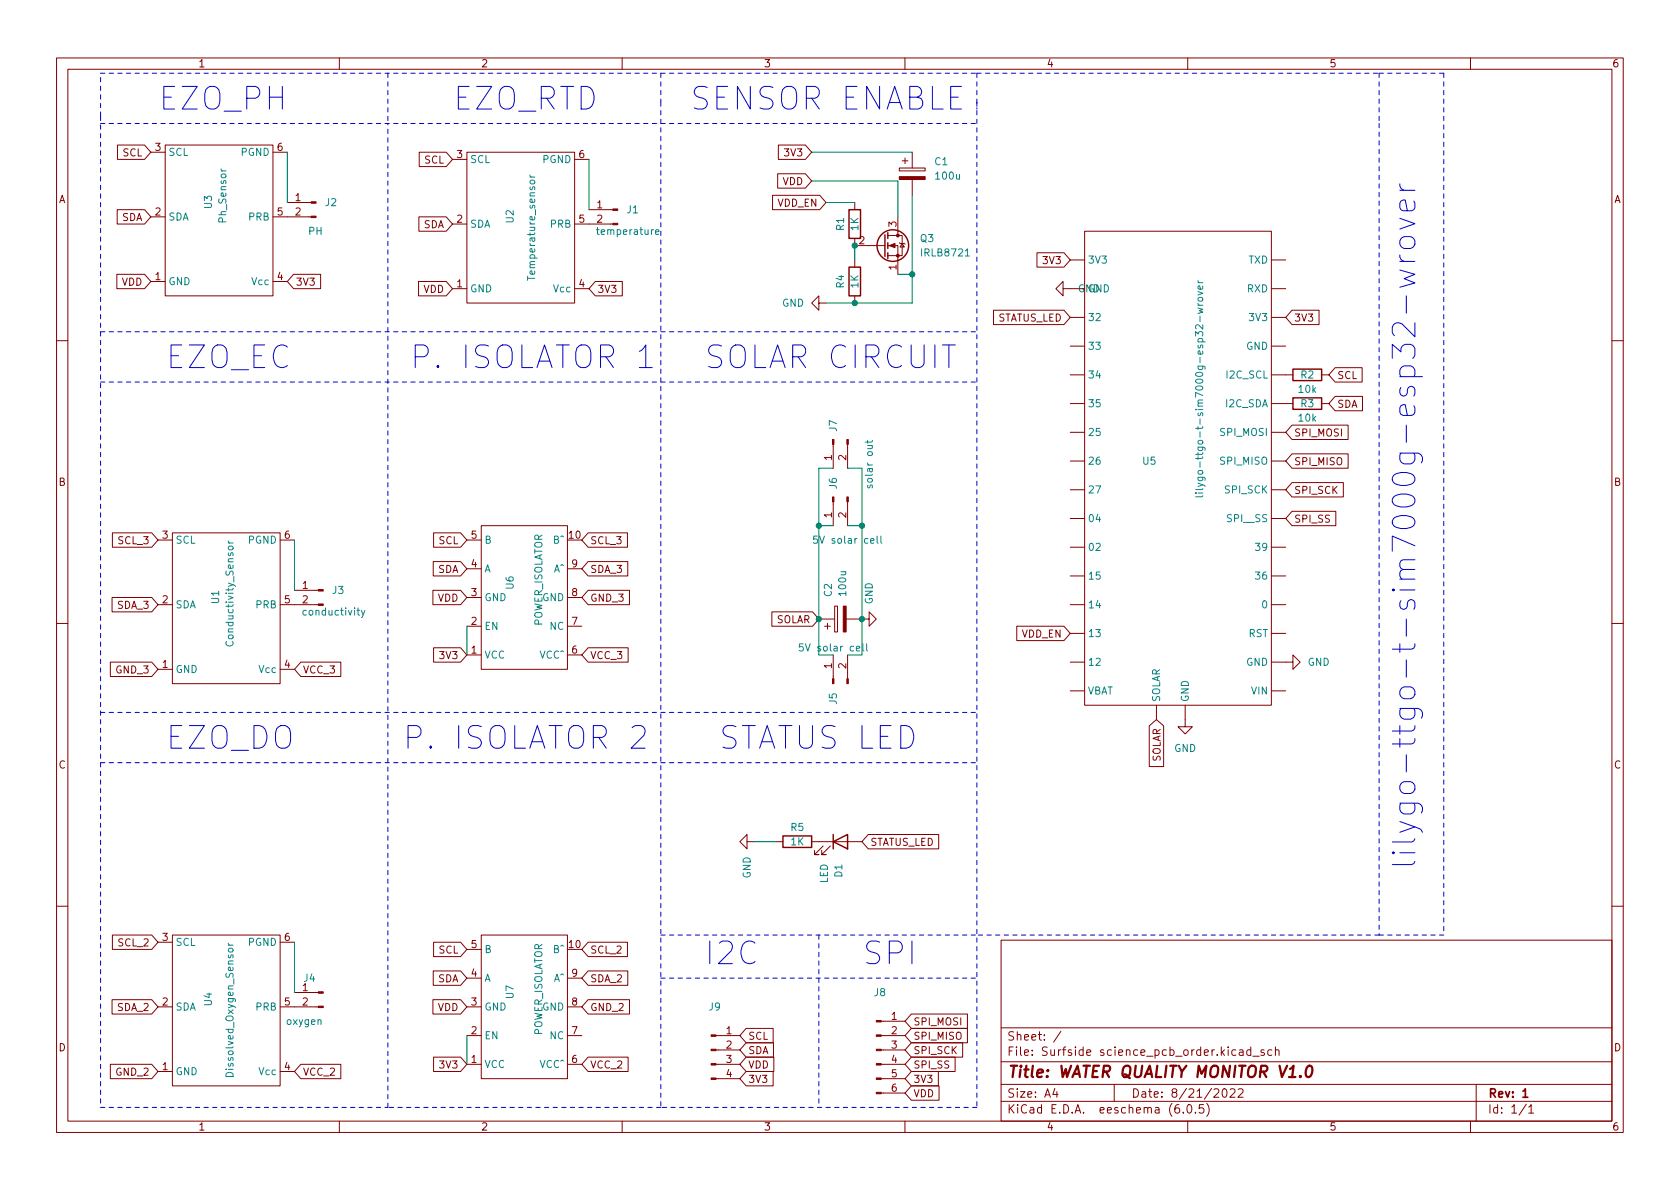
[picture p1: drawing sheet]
<svg xmlns="http://www.w3.org/2000/svg" width="297mm" height="210mm" viewBox="0 0 297 210" stroke-linecap="round" stroke-linejoin="round" font-family="sans-serif">
<g fill="none" stroke="#840000" stroke-width=".18">
<path d="M10 10.2h277v190.1h-277zM12 12.2h273v186.1h-273zM60 10.2v2M110 10.2v2M160 10.2v2M210 10.2v2M260 10.2v2M20.7 37.1h4.9l1.1 1.2-1.1 1.3h-4.9zM20.8 25.6h4.8l1.1 1.3-1.1 1.3h-4.8zM26.7 38.3h2.5M26.7 26.9h2.5M29.2 25.6h19.1v26.7h-19.1z"/>
<path d="M48.3 38.3h6.7M48.3 26.9h2.5M50.8 35.8h4.2M74.1 38.3h4.8l1.1 1.3-1.1 1.3h-4.8zM74.1 26.9h4.8l1.1 1.3-1.1 1.3h-4.8zM80 39.6h2.5M80 28.2h2.5M82.5 26.9h19.1v26.7h-19.1zM101.6 39.6h6.8M101.6 28.2h2.5M104.1 37.1h4.3M136.6 34.5h8.3l1.1 1.3-1.1 1.3h-8.3z"/>
<path d="M137.5 30.7h4.9l1.1 1.3-1.1 1.3h-4.9zM137.6 25.6h4.8l1.1 1.3-1.1 1.3h-4.8zM151.1 35.8v1.3M158.7 38.3v3.4M159 29.7h4.6v.5h-4.6zM159.5 28.4h1M160 27.9v1.1M161.3 26.9v2.8M161.3 31.7v2.8M20.7 48.5h4.9l1.1 1.3-1.1 1.2h-4.9zM26.7 49.8h2.5M48.3 49.8h2.5"/>
<path d="M51.9 48.5h4.8v2.5h-4.8l-1.1-1.2zM74 49.8h4.9l1.1 1.2-1.1 1.3h-4.9zM80 51h2.5M101.6 51h2.5M105.3 49.8h4.7v2.5h-4.7l-1.2-1.3zM144.8 53.6v-1.3l-1.3 1.3 1.3 1.3v-1.3h1.2M151.1 42.2v1.2h5.4M151.1 46v1.2M151.1 52.3v1.3M157 43.4h1.7v5.1M157 41.7h2.5v3.5h-2.5M159 42.9l.1 .1h.8l.1 .2"/>
<path d="M159.5 43l.4 .7h-.8zM175.7 54.9h12.4l1.1 1.2-1.1 1.3h-12.4zM183.3 44.7h4.8l1.1 1.3-1.1 1.2h-4.8zM188 51v-1.2l-1.3 1.2 1.3 1.3v-1.3h3.8M189.2 46h2.6M189.2 56.1h2.6M191.8 40.9h33v83.8h-33zM224.8 51h2.5M224.8 46h2.5M224.8 56.1h2.5M228.4 54.9h4.8v2.5h-4.8l-1.1-1.3zM8.9 79h.1"/>
<path d="M10 60.2h2M49.5 77.7h.1M147.3 78.6v4.2M149.9 78.6v4.2M189.2 71.4h2.6M189.2 66.3h2.6M189.2 76.4h2.6M189.2 61.2h2.6M224.8 71.4h3.8M224.8 66.3h3.8M224.8 76.4h2.5M224.8 61.2h2.5"/>
<path d="M228.4 75.2h10v2.5h-10l-1.1-1.3zM233.7 71.4h1.2M233.7 66.3h1.2M236.1 65h4.7v2.6h-4.7l-1.2-1.3zM236.1 70.1h4.8v2.5h-4.8l-1.2-1.2zM285 60.2h2M19.9 94.2h6.9l1.1 1.3-1.1 1.3h-6.9zM27.9 95.5h2.6M30.5 94.2h19v26.7h-19zM49.5 95.5h2.6M76.6 99.3h4.8l1.1 1.3-1.1 1.2h-4.8zM76.7 94.2h4.7l1.1 1.3-1.1 1.3h-4.7z"/>
<path d="M82.5 95.5h2.6M85.1 93h15.2v25.4h-15.2zM104 99.3h7v2.5h-7l-1.1-1.2zM104 94.2h6.9v2.6h-6.9l-1.1-1.3zM147.3 88.7v4.3M149.9 88.7v4.3M189.2 96.8h2.6M189.2 91.7h2.6M189.2 86.6h2.6M189.2 81.5h2.6M224.8 96.8h2.5M224.8 91.7h2.5"/>
<path d="M224.8 86.6h2.5M224.8 81.5h2.5M228.4 80.3h10v2.5h-10l-1.1-1.3zM228.4 90.4h7.8v2.6h-7.8l-1.1-1.3zM228.4 85.3h9.1v2.6h-9.1l-1.1-1.3zM10 110.2h2M19.5 117.1h7.3l1.1 1.3-1.1 1.2h-7.3zM19.8 105.7h7l1.1 1.2-1.1 1.3h-7zM27.9 118.4h2.6M27.9 106.9h2.6M49.5 118.4h2.6M49.5 106.9h6.8"/>
<path d="M52.1 104.4h4.2M53.2 117.1h7.1v2.5h-7.1l-1.1-1.2zM76.5 104.4h4.9l1.1 1.3-1.1 1.2h-4.9zM76.7 114.5h4.7l1.1 1.3-1.1 1.3h-4.7zM82.5 110.7h2.6M82.5 115.8h2.6M82.5 105.7h2.6M82.5 100.6h2.6M100.3 110.7h2.6M100.3 115.8h2.6M100.3 105.7h2.6M100.3 100.6h2.6"/>
<path d="M104 114.5h7.1v2.6h-7.1l-1.1-1.3zM104 104.4h7.3v2.5h-7.3l-1.1-1.2zM136.5 108.2h7.2l1.1 1.3-1.1 1.2h-7.2zM144.8 109.5h2.8M145.8 110.7h1M146.3 110.2v1M147.3 115.8v4.2M147.6 107.2h.5v4.6h-.5zM149.6 109.5h4.1v-1.3l1.2 1.3-1.2 1.2v-1.2M149.9 115.8v4.2M179.8 110.7h8.3l1.1 1.3-1.1 1.3h-8.3zM189.2 106.9h2.6"/>
<path d="M189.2 117.1h2.6M189.2 112h2.6M189.2 101.8h2.6M224.8 117.1h3.8v-1.3l1.3 1.3-1.3 1.3v-1.3M224.8 106.9h2.5M224.8 112h2.5M224.8 101.8h2.5M285 110.2h2M189.2 122.2h2.6M203.2 128.4l1.3-1.2 1.2 1.2v7.2h-2.5zM204.5 124.7v2.5M209.5 124.7v3.8h1.3l-1.3 1.3-1.2-1.3h1.2"/>
<path d="M224.8 122.2h2.5M27.9 141.2h.1M49.5 150.1h.1M132.1 148.8v-1.2l-1.3 1.2 1.3 1.3v-1.3h1.2M137.2 148.8h1.2M143.5 148.8h8.9M145.5 149.6l-1.5 1.5h.8h-.8v-.7M146.8 149.6l-1.5 1.5h.7h-.7v-.7M153.5 147.6h12.5v2.5h-12.5l-1.1-1.3zM10 160.2h2M19.8 176.8h7l1.1 1.2-1.1 1.3h-7zM19.9 165.3h6.9l1.1 1.3-1.1 1.3h-6.9z"/>
<path d="M27.9 178h2.6M27.9 166.6h2.6M30.5 165.3h19v26.7h-19zM49.5 178h6.8M49.5 166.6h2.6M52.1 175.5h4.2M76.5 176.8h4.9l1.1 1.2-1.1 1.3h-4.9zM76.6 171.7h4.8l1.1 1.3-1.1 1.2h-4.8zM76.7 166.6h4.7l1.1 1.3-1.1 1.3h-4.7zM82.5 178h2.6M82.5 173h2.6M82.5 167.9h2.6"/>
<path d="M85.1 165.3h15.2v25.4h-15.2zM100.3 178h2.6M100.3 173h2.6M104 166.6h6.9v2.6h-6.9l-1.1-1.3zM104 171.7h7v2.5h-7l-1.1-1.2zM104 176.8h7.3v2.5h-7.3l-1.1-1.3zM161.1 179.3h9.9v2.6h-9.9l-1.1-1.3zM177 166.3h108v32h-108zM285 160.2h2M19.5 188.2h7.3l1.1 1.3-1.1 1.2h-7.3zM27.9 189.5h2.6M49.5 189.5h2.6"/>
<path d="M53.2 188.2h7.1v2.5h-7.1l-1.1-1.2zM60 198.3v2M76.7 186.9h4.7l1.1 1.3-1.1 1.3h-4.7zM82.5 188.2h2.6M82.5 183.1h2.6M100.3 188.2h2.6M100.3 183.1h2.6M104 186.9h7.1v2.6h-7.1l-1.1-1.3zM110 198.3v2M126.6 190.7h4.2M126.6 188.2h4.2M126.6 185.7h4.2"/>
<path d="M126.6 183.1h4.2M131.9 189.5h4.8v2.5h-4.8l-1.1-1.3zM131.9 184.4h4.9v2.5h-4.9l-1.1-1.2zM131.9 181.9h4.8v2.5h-4.8l-1.1-1.3zM131.9 186.9h4.9v2.6h-4.9l-1.1-1.3zM155.8 190.7h4.2M155.8 188.2h4.2M155.8 185.7h4.2M155.8 183.1h4.2M155.8 193.3h4.2M155.8 180.6h4.2M160 198.3v2"/>
<path d="M161.1 181.9h9.9v2.5h-9.9l-1.1-1.3zM161.1 186.9h7.8v2.6h-7.8l-1.1-1.3zM161.1 184.4h9.1v2.5h-9.1l-1.1-1.2zM161.1 189.5h4.8v2.5h-4.8l-1.1-1.3zM161.1 192h4.9v2.6h-4.9l-1.1-1.3zM177 194.8h108M177 191.8h108M177 187.8h108M177 181.8h108M186.5 192.5l-.4 1h1M186.9 193v1M187.6 182.4l-1.3 1.9"/>
<path d="M197 191.8v3M208.4 195.3a.59 .59 0 0 0-.7 .7v.5l.2 .3h.4l.2-.1 .1-.5-.2-.2-.4-.1-.3 .3M209.2 196.7v.1M210 198.3v2M210.1 195.4l.1-.1a.81 .81 0 0 1 .6 .7 .81 .81 0 0 1-.3 .8h-.1a.81 .81 0 0 1-.6-.6 .81 .81 0 0 1 .3-.8zM211.4 196.7v.1M212.8 195.3h-.7l-.1 .7 .2-.1 .5 .1 .2 .2-.1 .5-.2 .1-.6-.1M213.4 195.1a1.72 1.72 0 0 1 0 2.3M214.6 192.7l.6-.2 .2 .2 .1 .3-.9 1h.9M216.3 192.6l.1-.1a.81 .81 0 0 1 .6 .7 .81 .81 0 0 1-.3 .8h-.1a.81 .81 0 0 1-.6-.6 .81 .81 0 0 1 .3-.8zM217.5 192.7l.6-.2 .2 .2 .1 .3-1 1h1M218.9 192.7l.6-.2 .2 .2 .1 .3-.9 1h.9"/>
<path d="M219.1 185.7h.6l.1 .9M219.8 186l-.5 .1a.29 .29 0 0 0-.2 .2 .29 .29 0 0 0 .2 .3h.5M221.1 185.7l-.4-.1-.3 .3v.4l.2 .3h.5M221.1 185.1v1.5M221.5 186.8h1.1M223.5 185.7l-.4-.1-.2 .2 .1 .3 .5 .1v.4h-.6M224.9 185.7l-.5-.1-.3 .3v.4l.2 .3h.6M225.5 185.8l.2-.2 .4 .1v.9M225.5 185.1v1.5M260 198.3v2M261 191.8v6.5M269.9 195.3l-1.3 1.9"/>
<path d="M270.3 195.8l.4-.5v1.5M270.3 196.8h.9"/>
</g>
<path d="M269.3 193l.4-.5v1.5M269.3 194h.8" fill="none" stroke="#840000" stroke-width=".3"/>
<path d="M231.2 188.7a.46 .46 0 0 1 .4-.2 .46 .46 0 0 1 .4 .3 1.15 1.15 0 0 1-.8 1.7l-.2-.1a1.54 1.54 0 0 1 .2-1.7z" fill="none" stroke="#840000" stroke-width=".4"/>
<g fill="none" stroke="#008484" stroke-width=".18">
<path d="M39.1 29.9l.2 .3M93.7 31l.2 .3M93.7 31.3h.9M93.8 32l.5-.1 .2 .1 .1 .3-.3 .2h-.4l-.2-.2zM115.9 41l.6-.1v-.2l-.4-.1-.2 .2 .1 .6h.5M170.7 45.3h.7M195.3 50.4a.64 .64 0 0 1 .7 .6 .64 .64 0 0 1-.7 .6zM211.8 54.5l.9 .2-.6 .2 .6 .3-.9 .2M211.8 53.6l.3 .4M211.8 51.6l.9 .3-.9 .3M211.8 49.6l.3 .4M211.8 54h.9"/>
<path d="M211.8 50h.9M211.9 52.7h.6l.2 .1-.1 .3-.2 .2-.5-.1-.1-.2zM212.6 50.6l.1 .4-.2 .1h-.6v-.5l.2-.1 .1 .6M153.4 77.9v.5M154.2 77.9l-.1 .3h-1.1M40.4 95.7l.2 .3M40.4 96h.8M40.4 96.7l.6-.1 .2 .1v.3l-.2 .2h-.4l-.2-.2zM144.5 94.8h-.6l-.1 .6 .2-.1h.4l.2 .2-.1 .5-.2 .1-.5-.1M155.1 94.8v1.1l.2 .2M155.7 94.8v1.1l.2 .2M211.4 87.2h.1"/>
<path d="M211.8 85.4l1.2 .5 .1 .1M211.8 84.4h1l.3 .2-.1 .3M211.8 87.2h.9M211.9 84.4l-.1 .4 .3 .2 .5-.1v-.5M212.7 87.7l-.2 .1h-1.1M212.7 86.4l-.2 .2h-1.1M212.7 85.7l-.9 .3M63.9 107.9l.3 .9M64.5 107.9l-.4 1.2-.2 .1M142 113.9h-.6l-.1 .6 .2-.2 .4 .1 .1 .2v.4l-.2 .1-.5-.1M152.6 113.9v1l.1 .2M153.2 113.9v1l.2 .2"/>
<path d="M40.4 166.8l.2 .3M40.4 167.1h.8M40.4 167.8l.6-.1 .2 .1v.3l-.2 .3h-.4l-.2-.3z"/>
</g>
<g fill="#840000" stroke="#840000" stroke-width=".18">
<path d="M149.7 77.7h.3v.9h-.3z"/>
<path d="M147.2 77.7h.2v.9h-.2z"/>
<path d="M157.2 43.4l1-.4v.8z"/>
<path d="M149.7 120h.3v.9h-.3z"/>
<path d="M147.2 120h.2v.9h-.2z"/>
<path d="M159 31.2h4.6v.5h-4.6z"/>
<path d="M108.4 39.5h.8v.2h-.8z"/>
<path d="M108.4 37h.8v.2h-.8z"/>
<path d="M125.7 190.6h.9v.3h-.9z"/>
<path d="M125.7 188.1h.9v.2h-.9z"/>
<path d="M125.7 185.5h.9v.3h-.9z"/>
<path d="M125.7 183h.9v.3h-.9z"/>
<path d="M56.3 106.8h.8v.3h-.8z"/>
<path d="M56.3 104.3h.8v.2h-.8z"/>
<path d="M149.7 87.9h.3v.8h-.3z"/>
<path d="M147.2 87.9h.2v.8h-.2z"/>
<path d="M154.9 193.2h.9v.2h-.9z"/>
<path d="M154.9 190.6h.9v.3h-.9z"/>
<path d="M154.9 188.1h.9v.2h-.9z"/>
<path d="M154.9 185.5h.9v.3h-.9z"/>
<path d="M154.9 183h.9v.3h-.9z"/>
<path d="M154.9 180.5h.9v.2h-.9z"/>
<path d="M149.1 107.2h.5v4.6h-.5z"/>
<path d="M56.3 177.9h.8v.3h-.8z"/>
<path d="M56.3 175.4h.8v.2h-.8z"/>
<path d="M55 38.2h.9v.3h-.9z"/>
<path d="M55 35.7h.9v.2h-.9z"/>
<circle cx="158.7" cy="45.2" r=".25"/>
<circle cx="158.7" cy="41.7" r=".25"/>
</g>
<g fill="none" stroke="#840000" stroke-width=".25">
<path d="M150.1 37.1h2v5.1h-2zM150.1 47.2h2v5.1h-2zM156.5 41.5v3.8M157 41.1v1.1M157 42.9v1M157 44.7v1M228.6 70.4h5.1v2h-5.1zM228.6 65.3h5.1v2h-5.1zM138.4 147.8h5.1v2.1h-5.1zM147.3 148.8l2.6-1.2v2.5zM147.3 147.6v2.5"/>
<circle cx="157.9" cy="43.4" r="2.79"/>
</g>
<g fill="none" stroke="#0000c2" stroke-width=".18">
<path d="M247.5 38.6l2.7 1-2.7 .9M247.5 32.5a1.02 1.02 0 0 0 .8 1.2M247.5 33.7h2.7M250 35.6l.2 .3v.8l-.2 .4-.4 .2h-1.5l-.4-.2-.2-.4v-.8l.2-.3 .4-.2h.4l.3 1.9M247.5 47.7l2.7 .8-1.9 .8 1.9 .7-2.7 .8M247.5 45.1a1.02 1.02 0 0 0 .8 1.1M247.5 46.2h2.7M247.7 42.2l.6-.4h1.1a1.09 1.09 0 0 1 .8 1.1 1.09 1.09 0 0 1-.8 1h-1.1a1.09 1.09 0 0 1-.6-1.7zM248.6 52.3v3.1M250.2 57.1v2.5l-2.3-2.3a1.09 1.09 0 0 0-1.7 .5v1l.4 .6M113 62.1l.4-.1 .8-1v4M113 65h2.3"/>
<path d="M246.2 63.4v-2.5l1.5 1.3a1.09 1.09 0 0 1 .8-1.3h.9l.6 .4 .2 .4v1.1l-.4 .6M111.8 128.7l.5-.4h1a1.09 1.09 0 0 1 .6 1.7l-2.3 2.3h2.5"/>
</g>
<g fill="none" stroke="#0000c2" stroke-width=".18" stroke-dasharray=".8 .8">
<path d="M17.8 12.9h154.9M68.6 12.9v8.9M116.8 18v177.8M116.8 12.9v5.1M172.7 18v177.8M172.7 12.9h71.1M172.7 12.9v6.4M243.8 12.9v8.9M243.8 12.9h11.5M255.3 12.9v152.4M17.8 20.6v175.2M17.8 20.6v-7.7"/>
<path d="M17.8 21.8h154.9M243.8 21.8v143.5M17.8 58.7h154.9M17.8 67.6h154.9M17.8 134.9h154.9M17.8 126h154.9M116.8 173h55.9M116.8 165.3h55.9M144.8 165.3v30.5M243.8 165.3h-71.1M255.3 165.3h-11.5M17.8 195.8h50.8"/>
<path d="M68.6 195.8v-174M116.8 195.8h-48.2M172.7 195.8h-55.9"/>
</g>
<g fill="none" stroke="#008400" stroke-width=".18">
<path d="M50.8 26.9v8.9M104.1 28.2v8.9M143.5 26.9h17.8M143.5 32h15.2v6.3M146 35.8h5.1M161.3 34.5v19.1h-15.3M151.1 43.4v2.6M158.7 48.5h2.6M52.1 95.5v8.9M144.8 93h2.5M147.3 82.8h-2.5v33M149.9 82.8h2.5v33h-2.5"/>
<path d="M149.9 93h2.5M82.5 110.7v5.1M133.3 148.8h3.9M52.1 166.6v8.9M82.5 183.1v5.1"/>
</g>
<g fill="#008400" stroke="#008400" stroke-width=".18">
<circle cx="151.1" cy="53.6" r=".46"/>
<circle cx="144.8" cy="109.5" r=".46"/>
<circle cx="152.4" cy="109.5" r=".46"/>
<circle cx="144.8" cy="93" r=".46"/>
<circle cx="152.4" cy="93" r=".46"/>
<circle cx="151.1" cy="43.4" r=".46"/>
<circle cx="161.3" cy="48.5" r=".46"/>
</g>
<g font-size="5.6" fill="#0000c2">
<text x="27.9" y="19.5">EZO_PH</text>
<text x="80" y="19.5">EZO_RTD</text>
<text x="121.9" y="19.5">SENSOR ENABLE</text>
<text x="29.2" y="65.2">EZO_EC</text>
<text x="72.4" y="65.2">P. ISOLATOR 1</text>
<text x="124.5" y="65.2">SOLAR CIRCUIT</text>
<text x="29.2" y="132.5">EZO_DO</text>
<text x="71.1" y="132.5">P. ISOLATOR 2</text>
<text x="127" y="132.5">STATUS LED</text>
<text x="250.4" y="153.9" transform="rotate(-90 250.4 153.9)">lilygo-ttgo-t-sim7000g-esp32-wrover</text>
<text x="124.5" y="170.6">I2C</text>
<text x="152.4" y="170.6">SPI</text>
</g>
<text font-size="2.8" fill="#840000" x="178" y="190.6">Title: WATER QUALITY MONITOR V1.0</text>
<g font-size="2.1" fill="#840000">
<text x="178" y="184">Sheet: /</text>
<text x="178" y="186.7">File: Surfside science_pcb_order.kicad_sch</text>
<text x="178" y="196.9">KiCad E.D.A. eeschema (6.0.5)</text>
<text x="178" y="194.1">Size: A4</text>
<text x="200" y="194.1">Date: 8/21/2022</text>
<text x="263" y="194.1">Rev: 1</text>
<text x="263" y="196.9">Id: 1/1</text>
</g>
<g font-size="1.8" fill="#840000">
<text x="35" y="11.9">1</text>
<text x="85" y="11.9">2</text>
<text x="135" y="11.9">3</text>
<text x="185" y="11.9">4</text>
<text x="235" y="11.9">5</text>
<text x="285" y="11.9">6</text>
<text x="21.7" y="27.6">SCL</text>
<text x="27.4" y="26.7">3</text>
<text x="49" y="26.7">6</text>
<text x="75" y="28.9">SCL</text>
<text x="80.8" y="27.9">3</text>
<text x="102.4" y="27.9">6</text>
<text x="138.9" y="27.6">3V3</text>
<text x="10.3" y="35.9">A</text>
<text x="52.2" y="35.6">1</text>
<text x="138.3" y="32.7">VDD</text>
<text x="285.3" y="35.9">A</text>
<text x="21.5" y="39.1">SDA</text>
<text x="27.4" y="38.1">2</text>
<text x="49" y="38.1">5</text>
<text x="52.2" y="38.1">2</text>
<text x="74.8" y="40.3">SDA</text>
<text x="80.8" y="39.4">2</text>
<text x="102.4" y="39.4">5</text>
<text x="105.6" y="36.8">1</text>
<text x="105.6" y="39.4">2</text>
<text x="137.4" y="36.5">VDD_EN</text>
<text x="158.5" y="40.1" transform="rotate(-90 158.5 40.1)">3</text>
<text x="151.9" y="43.2">2</text>
<text x="158.5" y="47.7" transform="rotate(-90 158.5 47.7)">1</text>
<text x="184.7" y="46.7">3V3</text>
<text x="21.5" y="50.5">VDD</text>
<text x="27.4" y="49.5">1</text>
<text x="49" y="49.5">4</text>
<text x="52.2" y="50.5">3V3</text>
<text x="74.8" y="51.8">VDD</text>
<text x="80.8" y="50.8">1</text>
<text x="102.4" y="50.8">4</text>
<text x="105.6" y="51.8">3V3</text>
<text x="176.2" y="56.9">STATUS_LED</text>
<text x="228.8" y="56.9">3V3</text>
<text x="236.4" y="67">SCL</text>
<text x="228.8" y="77.2">SPI_MOSI</text>
<text x="236.4" y="72.1">SDA</text>
<text x="147.1" y="81.4" transform="rotate(-90 147.1 81.4)">1</text>
<text x="149.6" y="81.4" transform="rotate(-90 149.6 81.4)">2</text>
<text x="228.8" y="82.3">SPI_MISO</text>
<text x="10.3" y="85.9">B</text>
<text x="228.8" y="87.3">SPI_SCK</text>
<text x="285.3" y="85.9">B</text>
<text x="28.7" y="95.2">3</text>
<text x="50.3" y="95.2">6</text>
<text x="83.3" y="95.2">5</text>
<text x="100.6" y="95.2">10</text>
<text x="147.1" y="91.5" transform="rotate(-90 147.1 91.5)">1</text>
<text x="149.6" y="91.5" transform="rotate(-90 149.6 91.5)">2</text>
<text x="228.8" y="92.4">SPI_SS</text>
<text x="21" y="96.2">SCL_3</text>
<text x="77.4" y="101.3">SDA</text>
<text x="77.6" y="96.2">SCL</text>
<text x="83.3" y="100.3">4</text>
<text x="101.1" y="100.3">9</text>
<text x="104.3" y="101.3">SDA_3</text>
<text x="104.3" y="96.2">SCL_3</text>
<text x="20.8" y="107.7">SDA_3</text>
<text x="28.7" y="106.7">2</text>
<text x="50.3" y="106.7">5</text>
<text x="53.5" y="104.1">1</text>
<text x="53.5" y="106.7">2</text>
<text x="77.4" y="106.4">VDD</text>
<text x="83.3" y="105.4">3</text>
<text x="101.1" y="105.4">8</text>
<text x="104.3" y="106.4">GND_3</text>
<text x="83.3" y="110.5">2</text>
<text x="101.1" y="110.5">7</text>
<text x="137.2" y="110.2">SOLAR</text>
<text x="180.6" y="112.7">VDD_EN</text>
<text x="20.6" y="119.1">GND_3</text>
<text x="28.7" y="118.1">1</text>
<text x="50.3" y="118.1">4</text>
<text x="53.5" y="119.1">VCC_3</text>
<text x="78" y="116.5">3V3</text>
<text x="83.3" y="115.6">1</text>
<text x="101.1" y="115.6">6</text>
<text x="104.3" y="116.5">VCC_3</text>
<text x="147.1" y="118.2" transform="rotate(-90 147.1 118.2)">1</text>
<text x="149.6" y="118.2" transform="rotate(-90 149.6 118.2)">2</text>
<text x="10.3" y="135.9">C</text>
<text x="205.2" y="134.9" transform="rotate(-90 205.2 134.9)">SOLAR</text>
<text x="285.3" y="135.9">C</text>
<text x="153.8" y="149.6">STATUS_LED</text>
<text x="21" y="167.3">SCL_2</text>
<text x="28.7" y="166.4">3</text>
<text x="50.3" y="166.4">6</text>
<text x="83.3" y="167.6">5</text>
<text x="100.6" y="167.6">10</text>
<text x="77.4" y="173.7">SDA</text>
<text x="77.6" y="168.6">SCL</text>
<text x="83.3" y="172.7">4</text>
<text x="101.1" y="172.7">9</text>
<text x="104.3" y="168.6">SCL_2</text>
<text x="104.3" y="173.7">SDA_2</text>
<text x="20.8" y="178.8">SDA_2</text>
<text x="28.7" y="177.8">2</text>
<text x="50.3" y="177.8">5</text>
<text x="53.5" y="175.3">1</text>
<text x="53.5" y="177.8">2</text>
<text x="77.4" y="178.8">VDD</text>
<text x="83.3" y="177.8">3</text>
<text x="101.1" y="177.8">8</text>
<text x="104.3" y="178.8">GND_2</text>
<text x="10.3" y="185.9">D</text>
<text x="83.3" y="182.9">2</text>
<text x="101.1" y="182.9">7</text>
<text x="128.4" y="182.9">1</text>
<text x="128.4" y="185.4">2</text>
<text x="132.2" y="183.9">SCL</text>
<text x="157.6" y="180.3">1</text>
<text x="157.6" y="182.9">2</text>
<text x="157.6" y="185.4">3</text>
<text x="161.4" y="183.9">SPI_MISO</text>
<text x="161.4" y="181.3">SPI_MOSI</text>
<text x="285.3" y="185.9">D</text>
<text x="20.6" y="190.2">GND_2</text>
<text x="28.7" y="189.2">1</text>
<text x="50.3" y="189.2">4</text>
<text x="53.5" y="190.2">VCC_2</text>
<text x="78" y="188.9">3V3</text>
<text x="83.3" y="188">1</text>
<text x="101.1" y="188">6</text>
<text x="104.3" y="188.9">VCC_2</text>
<text x="128.4" y="188">3</text>
<text x="128.4" y="190.5">4</text>
<text x="132.2" y="191.5">3V3</text>
<text x="132.2" y="186.4">SDA</text>
<text x="132.2" y="188.9">VDD</text>
<text x="157.6" y="188">4</text>
<text x="157.6" y="190.5">5</text>
<text x="161.4" y="188.9">SPI_SS</text>
<text x="161.4" y="186.4">SPI_SCK</text>
<text x="161.4" y="191.5">3V3</text>
<text x="157.6" y="193">6</text>
<text x="161.4" y="194">VDD</text>
<text x="35" y="199.9">1</text>
<text x="85" y="199.9">2</text>
<text x="135" y="199.9">3</text>
<text x="185" y="199.9">4</text>
<text x="235" y="199.9">5</text>
<text x="285" y="199.9">6</text>
</g>
<g font-size="1.8" fill="#008484">
<text x="29.7" y="27.6">SCL</text>
<text x="42.6" y="27.6">PGND</text>
<text x="83.1" y="28.8">SCL</text>
<text x="96" y="28.8">PGND</text>
<text x="165.3" y="29.2">C1</text>
<text x="165.6" y="31.7">100u</text>
<text x="29.7" y="39">SDA</text>
<text x="37.5" y="36.9" transform="rotate(-90 37.5 36.9)">U3</text>
<text x="40" y="39.3" transform="rotate(-90 40 39.3)">Ph_Sensor</text>
<text x="44" y="39">PRB</text>
<text x="54.5" y="41.5">PH</text>
<text x="57.5" y="36.4">J2</text>
<text x="83.1" y="40.3">SDA</text>
<text x="90.8" y="39.4" transform="rotate(-90 90.8 39.4)">U2</text>
<text x="97.4" y="40.3">PRB</text>
<text x="105.9" y="41.5">temperature</text>
<text x="110.9" y="37.7">J1</text>
<text x="149.2" y="40.7" transform="rotate(-90 149.2 40.7)">R1</text>
<text x="151.8" y="40.7" transform="rotate(-90 151.8 40.7)">1K</text>
<text x="162.7" y="42.8">Q3</text>
<text x="163.1" y="45.3">IRLB8721</text>
<text x="192.3" y="46.6">3V3</text>
<text x="220.7" y="46.6">TXD</text>
<text x="29.7" y="50.4">GND</text>
<text x="44.6" y="50.4">Vcc</text>
<text x="83.1" y="51.7">GND</text>
<text x="94.6" y="49" transform="rotate(-90 94.6 49)">Temperature_sensor</text>
<text x="97.9" y="51.7">Vcc</text>
<text x="149.2" y="50.9" transform="rotate(-90 149.2 50.9)">R4</text>
<text x="151.8" y="50.9" transform="rotate(-90 151.8 50.9)">1K</text>
<text x="190.5" y="51.7">GND</text>
<text x="220.5" y="51.7">RXD</text>
<text x="138.3" y="54.2">GND</text>
<text x="192.3" y="56.8">32</text>
<text x="221.1" y="56.8">3V3</text>
<text x="192.3" y="61.8">33</text>
<text x="220.4" y="61.8">GND</text>
<text x="192.3" y="66.9">34</text>
<text x="217" y="66.9">I2C_SCL</text>
<text x="229.7" y="69.5">10k</text>
<text x="230" y="66.9">R2</text>
<text x="148" y="76.3" transform="rotate(-90 148 76.3)">J7</text>
<text x="192.3" y="77.1">25</text>
<text x="192.3" y="72">35</text>
<text x="215.9" y="77.1">SPI_MOSI</text>
<text x="216.8" y="72">I2C_SDA</text>
<text x="229.7" y="74.5">10k</text>
<text x="230" y="72">R3</text>
<text x="192.3" y="82.2">26</text>
<text x="202.1" y="82.2">U5</text>
<text x="215.9" y="82.2">SPI_MISO</text>
<text x="148" y="86.4" transform="rotate(-90 148 86.4)">J6</text>
<text x="154.3" y="85.9" transform="rotate(-90 154.3 85.9)">solar out</text>
<text x="192.3" y="87.2">27</text>
<text x="212.7" y="84" transform="rotate(-90 212.7 84)">lilygo-ttgo-t-sim7000g-esp32-wrover</text>
<text x="216.7" y="87.2">SPI_SCK</text>
<text x="192.3" y="92.3">04</text>
<text x="217.1" y="92.3">SPI__SS</text>
<text x="31" y="96.1">SCL</text>
<text x="43.9" y="96.1">PGND</text>
<text x="85.6" y="101.2">A</text>
<text x="85.6" y="96.1">B</text>
<text x="97.5" y="96.1">B^</text>
<text x="97.5" y="101.2">A^</text>
<text x="144.7" y="96.1">5V solar cell</text>
<text x="192.3" y="97.4">02</text>
<text x="222.3" y="97.4">39</text>
<text x="31" y="107.6">SDA</text>
<text x="38.7" y="106.7" transform="rotate(-90 38.7 106.7)">U1</text>
<text x="45.3" y="107.6">PRB</text>
<text x="58.8" y="105">J3</text>
<text x="85.6" y="106.3">GND</text>
<text x="90.8" y="104.2" transform="rotate(-90 90.8 104.2)">U6</text>
<text x="95.9" y="106.3">GND</text>
<text x="147.1" y="105.5" transform="rotate(-90 147.1 105.5)">C2</text>
<text x="149.6" y="105.2" transform="rotate(-90 149.6 105.2)">100u</text>
<text x="154.3" y="106.9" transform="rotate(-90 154.3 106.9)">GND</text>
<text x="192.3" y="107.6">14</text>
<text x="192.3" y="102.5">15</text>
<text x="222.3" y="102.5">36</text>
<text x="223.3" y="107.6">0</text>
<text x="41.3" y="113.9" transform="rotate(-90 41.3 113.9)">Conductivity_Sensor</text>
<text x="53.8" y="108.8">conductivity</text>
<text x="85.6" y="111.4">EN</text>
<text x="95.9" y="110.9" transform="rotate(-90 95.9 110.9)">POWER_ISOLATOR</text>
<text x="97.3" y="111.4">NC</text>
<text x="192.3" y="112.6">13</text>
<text x="220.7" y="112.6">RST</text>
<text x="31" y="119">GND</text>
<text x="45.9" y="119">Vcc</text>
<text x="85.6" y="116.5">VCC</text>
<text x="95.1" y="116.5">VCC^</text>
<text x="192.3" y="117.7">12</text>
<text x="220.4" y="117.7">GND</text>
<text x="231.2" y="117.7">GND</text>
<text x="148" y="124.5" transform="rotate(-90 148 124.5)">J5</text>
<text x="192.3" y="122.8">VBAT</text>
<text x="205.1" y="124.2" transform="rotate(-90 205.1 124.2)">SOLAR</text>
<text x="210.2" y="124.2" transform="rotate(-90 210.2 124.2)">GND</text>
<text x="221.3" y="122.8">VIN</text>
<text x="207.6" y="133">GND</text>
<text x="139.8" y="146.9">R5</text>
<text x="139.8" y="149.5">1K</text>
<text x="132.7" y="155.4" transform="rotate(-90 132.7 155.4)">GND</text>
<text x="148.9" y="155.1" transform="rotate(-90 148.9 155.1)">D1</text>
<text x="146.4" y="156.2" transform="rotate(-90 146.4 156.2)">LED</text>
<text x="31" y="167.3">SCL</text>
<text x="43.9" y="167.3">PGND</text>
<text x="53.7" y="173.6">J4</text>
<text x="85.6" y="173.6">A</text>
<text x="85.6" y="168.5">B</text>
<text x="97.5" y="168.5">B^</text>
<text x="97.5" y="173.6">A^</text>
<text x="31" y="178.7">SDA</text>
<text x="37.5" y="177.8" transform="rotate(-90 37.5 177.8)">U4</text>
<text x="45.3" y="178.7">PRB</text>
<text x="85.6" y="178.7">GND</text>
<text x="90.8" y="176.6" transform="rotate(-90 90.8 176.6)">U7</text>
<text x="95.9" y="178.7">GND</text>
<text x="125.4" y="178.7">J9</text>
<text x="154.6" y="176.1">J8</text>
<text x="50.7" y="181.2">oxygen</text>
<text x="85.6" y="183.8">EN</text>
<text x="95.9" y="183.3" transform="rotate(-90 95.9 183.3)">POWER_ISOLATOR</text>
<text x="97.3" y="183.8">NC</text>
<text x="31" y="190.1">GND</text>
<text x="41.3" y="190.1" transform="rotate(-90 41.3 190.1)">Dissolved_Oxygen_Sensor</text>
<text x="45.9" y="190.1">Vcc</text>
<text x="85.6" y="188.8">VCC</text>
<text x="95.1" y="188.8">VCC^</text>
</g>
<text font-size="1.8" fill="#008400" x="142.2" y="115.2">5V solar cell</text>
</svg>
